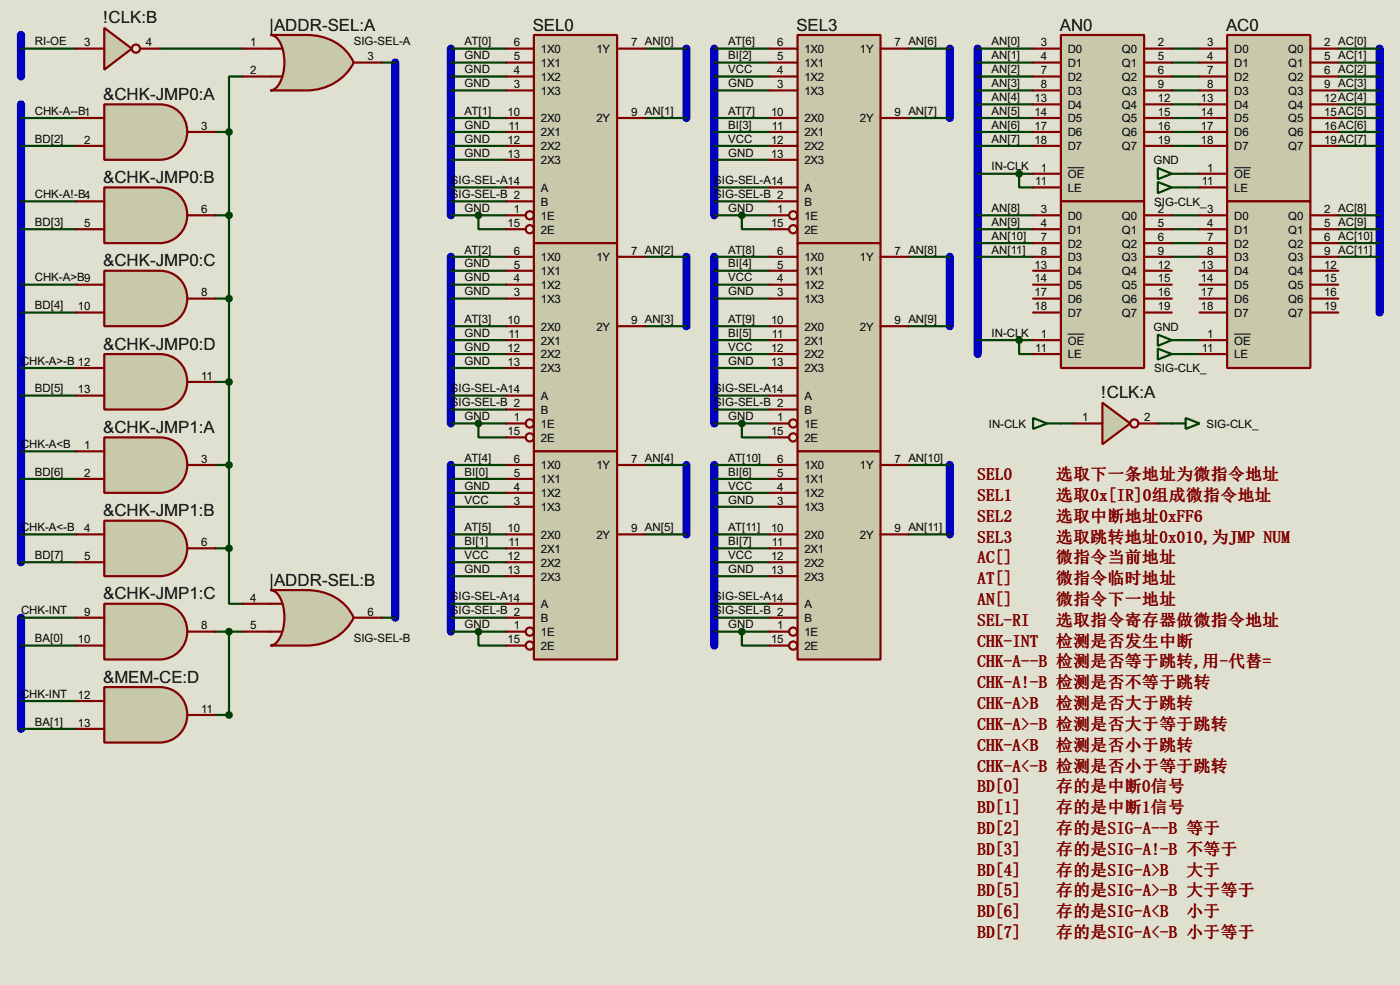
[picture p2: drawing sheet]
<svg xmlns="http://www.w3.org/2000/svg" width="256mm" height="180mm" viewBox="0 0 256 180" stroke-linecap="round" stroke-linejoin="round" font-family="sans-serif">
<path d="M0 0h256.5v180.3h-256.5z" fill="#e0e0d0"/>
<g fill="none" stroke="#0000c0" stroke-width="1.5">
<path d="M3.9 6.4v7.6M3.9 19.1v83.8M72.4 11.5v101.6M82.6 8.9v30.5M125.8 8.9v12.7M130.9 8.9v30.5M174 8.9v12.7M179.1 8.9v55.9M252.8 8.9v48.3M82.6 47v30.5M125.8 47v12.7M130.9 47v30.5"/>
<path d="M174 47v12.7M82.6 85.1v30.5M125.8 85.1v12.7M130.9 85.1v33.1M174 85.1v12.7M3.9 113.1v20.3"/>
</g>
<g fill="none" stroke="#004000" stroke-width=".4">
<path d="M3.9 8.9h10.1M29.3 8.9h15.2M44.5 14h-2.5v10.2M69.9 11.5h2.5M82.6 8.9h10.2M82.6 11.5h10.2M82.6 14h10.2M82.6 16.6h10.2M118.2 8.9h7.6M130.9 8.9h10.1M130.9 11.5h10.1M130.9 14h10.1"/>
<path d="M130.9 16.6h10.1M166.4 8.9h7.6M179.1 8.9h10.2M179.1 11.5h10.2M179.1 14h10.2M179.1 16.6h10.2M179.1 19.1h10.2M214.7 8.9h5.1M214.7 11.5h5.1M214.7 14h5.1M214.7 16.6h5.1M214.7 19.1h5.1"/>
<path d="M245.2 8.9h7.6M245.2 11.5h7.6M245.2 14h7.6M245.2 16.6h7.6M245.2 19.1h7.6M3.9 21.6h10.1M3.9 26.7h10.1M3.9 36.9h10.1M39.4 39.4h2.6M39.4 24.2h2.6M42 24.2v76.2M82.6 21.6h10.2"/>
<path d="M82.6 39.4h10.2M82.6 24.2h10.2M82.6 26.7h10.2M82.6 29.3h10.2M82.6 34.3h10.2M82.6 36.9h10.2M87.7 39.4v2.6h5.1M118.2 21.6h7.6M130.9 21.6h10.1M130.9 39.4h10.1M130.9 24.2h10.1M130.9 26.7h10.1"/>
<path d="M130.9 29.3h10.1M130.9 34.3h10.1M130.9 36.9h10.1M135.9 39.4v2.6h5.1M166.4 21.6h7.6M179.1 21.6h10.2M179.1 39.4h10.2M179.1 24.2h10.2M179.1 26.7h10.2M179.1 31.8h10.2M186.7 31.8v2.5h2.6M214.7 21.6h5.1"/>
<path d="M214.7 39.4h5.1M214.7 24.2h5.1M214.7 26.7h5.1M217.2 34.3h2.6M217.2 31.8h2.6M245.2 21.6h7.6M245.2 39.4h7.6M245.2 24.2h7.6M245.2 26.7h7.6M3.9 52.1h10.1M3.9 42h10.1M3.9 57.2h10.1"/>
<path d="M39.4 54.7h2.6M82.6 47h10.2M82.6 59.7h10.2M82.6 49.6h10.2M82.6 52.1h10.2M82.6 54.7h10.2M118.2 47h7.6M118.2 59.7h7.6M130.9 47h10.1M130.9 59.7h10.1M130.9 49.6h10.1M130.9 52.1h10.1"/>
<path d="M130.9 54.7h10.1M166.4 47h7.6M166.4 59.7h7.6M179.1 47h10.2M179.1 42h10.2M179.1 44.5h10.2M214.7 47h5.1M214.7 42h5.1M214.7 44.5h5.1M245.2 47h7.6M245.2 42h7.6M245.2 44.5h7.6"/>
<path d="M3.9 67.4h10.1M3.9 72.4h10.1M39.4 69.9h2.6M82.6 77.5h10.2M82.6 62.3h10.2M82.6 64.8h10.2M82.6 67.4h10.2M82.6 72.4h10.2M82.6 75h10.2M87.7 77.5v2.6h5.1M130.9 77.5h10.1M130.9 62.3h10.1"/>
<path d="M130.9 64.8h10.1M130.9 67.4h10.1M130.9 72.4h10.1M130.9 75h10.1M135.9 77.5v2.6h5.1M179.1 62.3h10.2M186.7 62.3v2.5h2.6M194.4 77.5h2.5M212.1 77.5h2.6M217.2 62.3h2.6M217.2 64.8h2.6M3.9 97.8h10.1"/>
<path d="M3.9 87.7h10.1M3.9 82.6h10.1M39.4 85.1h2.6M82.6 85.1h10.2M82.6 97.8h10.2M82.6 87.7h10.2M82.6 90.2h10.2M82.6 92.8h10.2M118.2 85.1h7.6M118.2 97.8h7.6M130.9 85.1h10.1M130.9 97.8h10.1"/>
<path d="M130.9 87.7h10.1M130.9 90.2h10.1M130.9 92.8h10.1M166.4 85.1h7.6M166.4 97.8h7.6M3.9 102.9h10.1M3.9 113.1h10.1M3.9 118.2h10.1M39.4 115.6h5.1M39.4 100.4h2.6M42 100.4v10.1h2.5M42 115.6v15.3h-2.6"/>
<path d="M69.9 113.1h2.5M82.6 115.6h10.2M82.6 100.4h10.2M82.6 102.9h10.2M82.6 105.5h10.2M82.6 110.5h10.2M82.6 113.1h10.2M87.7 115.6v2.6h5.1M130.9 115.6h10.1M130.9 100.4h10.1M130.9 102.9h10.1M130.9 105.5h10.1"/>
<path d="M130.9 110.5h10.1M130.9 113.1h10.1M135.9 115.6v2.6h5.1M3.9 128.3h10.1M3.9 133.4h10.1"/>
</g>
<path d="M97.8 6.4h15.3v38.1h-15.3z" fill="#c8c8aa" stroke="#800000" stroke-width=".4"/>
<g fill="none" stroke="#800000" stroke-width=".4">
<path d="M92.8 8.9h5M92.8 11.5h5M92.8 14h5M92.8 16.6h5M113.1 8.9h5.1M92.8 21.6h5M92.8 24.2h5M92.8 26.7h5M92.8 29.3h5M92.8 34.3h5M92.8 36.9h5M92.8 39.4h3.5"/>
<path d="M113.1 21.6h5.1M92.8 42h3.5"/>
<circle cx="97" cy="39.4" r=".75"/>
<circle cx="97" cy="42" r=".75"/>
</g>
<path d="M97.8 44.5h15.3v38.1h-15.3z" fill="#c8c8aa" stroke="#800000" stroke-width=".4"/>
<g fill="none" stroke="#800000" stroke-width=".4">
<path d="M92.8 47h5M92.8 49.6h5M92.8 52.1h5M92.8 54.7h5M92.8 59.7h5M113.1 47h5.1M113.1 59.7h5.1M92.8 62.3h5M92.8 64.8h5M92.8 67.4h5M92.8 72.4h5M92.8 75h5"/>
<path d="M92.8 77.5h3.5M92.8 80.1h3.5"/>
<circle cx="97" cy="77.5" r=".75"/>
<circle cx="97" cy="80.1" r=".75"/>
</g>
<path d="M97.8 82.6h15.3v38.1h-15.3z" fill="#c8c8aa" stroke="#800000" stroke-width=".4"/>
<g fill="none" stroke="#800000" stroke-width=".4">
<path d="M92.8 85.1h5M92.8 87.7h5M92.8 90.2h5M92.8 92.8h5M92.8 97.8h5M113.1 85.1h5.1M113.1 97.8h5.1M92.8 100.4h5M92.8 102.9h5M92.8 105.5h5M92.8 110.5h5M92.8 113.1h5"/>
<path d="M92.8 115.6h3.5M92.8 118.2h3.5"/>
<circle cx="97" cy="115.6" r=".75"/>
<circle cx="97" cy="118.2" r=".75"/>
</g>
<path d="M146.1 6.4h15.2v38.1h-15.2z" fill="#c8c8aa" stroke="#800000" stroke-width=".4"/>
<g fill="none" stroke="#800000" stroke-width=".4">
<path d="M141 8.9h5.1M141 11.5h5.1M141 14h5.1M141 16.6h5.1M161.3 8.9h5.1M141 21.6h5.1M141 24.2h5.1M141 26.7h5.1M141 29.3h5.1M141 34.3h5.1M141 36.9h5.1M141 39.4h3.6"/>
<path d="M161.3 21.6h5.1M141 42h3.6"/>
<circle cx="145.3" cy="39.4" r=".75"/>
<circle cx="145.3" cy="42" r=".75"/>
</g>
<path d="M146.1 44.5h15.2v38.1h-15.2z" fill="#c8c8aa" stroke="#800000" stroke-width=".4"/>
<g fill="none" stroke="#800000" stroke-width=".4">
<path d="M141 47h5.1M141 49.6h5.1M141 52.1h5.1M141 54.7h5.1M141 59.7h5.1M161.3 47h5.1M161.3 59.7h5.1M141 62.3h5.1M141 64.8h5.1M141 67.4h5.1M141 72.4h5.1M141 75h5.1"/>
<path d="M141 77.5h3.6M141 80.1h3.6"/>
<circle cx="145.3" cy="77.5" r=".75"/>
<circle cx="145.3" cy="80.1" r=".75"/>
</g>
<path d="M146.1 82.6h15.2v38.1h-15.2z" fill="#c8c8aa" stroke="#800000" stroke-width=".4"/>
<g fill="none" stroke="#800000" stroke-width=".4">
<path d="M141 85.1h5.1M141 87.7h5.1M141 90.2h5.1M141 92.8h5.1M141 97.8h5.1M161.3 85.1h5.1M161.3 97.8h5.1M141 100.4h5.1M141 102.9h5.1M141 105.5h5.1M141 110.5h5.1M141 113.1h5.1"/>
<path d="M141 115.6h3.6M141 118.2h3.6"/>
<circle cx="145.3" cy="118.2" r=".75"/>
<circle cx="145.3" cy="115.6" r=".75"/>
</g>
<g fill="#004000" stroke="#004000" stroke-width=".4">
<circle cx="87.6" cy="39.4" r=".5"/>
<circle cx="87.6" cy="77.5" r=".5"/>
<circle cx="87.6" cy="115.6" r=".5"/>
<circle cx="135.9" cy="39.4" r=".5"/>
<circle cx="135.9" cy="115.6" r=".5"/>
<circle cx="135.9" cy="77.5" r=".5"/>
</g>
<path d="M194.4 6.4h15.2v30.5h-15.2z" fill="#c8c8aa" stroke="#800000" stroke-width=".4"/>
<g fill="none" stroke="#800000" stroke-width=".4">
<path d="M189.3 8.9h5.1M189.3 11.5h5.1M189.3 14h5.1M189.3 16.6h5.1M189.3 19.1h5.1M209.6 8.9h5.1M209.6 11.5h5.1M209.6 14h5.1M209.6 16.6h5.1M209.6 19.1h5.1M189.3 21.6h5.1M189.3 24.2h5.1"/>
<path d="M189.3 26.7h5.1M189.3 31.8h5.1M189.3 34.3h5.1M209.6 21.6h5.1M209.6 24.2h5.1M209.6 26.7h5.1"/>
</g>
<path d="M195.6 30.7h3.1" fill="none" stroke="#000" stroke-width=".18"/>
<path d="M224.8 6.4h15.3v30.5h-15.3z" fill="#c8c8aa" stroke="#800000" stroke-width=".4"/>
<g fill="none" stroke="#800000" stroke-width=".4">
<path d="M219.8 8.9h5M219.8 11.5h5M219.8 14h5M219.8 16.6h5M219.8 19.1h5M240.1 8.9h5.1M240.1 11.5h5.1M240.1 14h5.1M240.1 16.6h5.1M240.1 19.1h5.1M219.8 21.6h5M219.8 24.2h5"/>
<path d="M219.8 26.7h5M219.8 31.8h5M219.8 34.3h5M240.1 21.6h5.1M240.1 24.2h5.1M240.1 26.7h5.1"/>
</g>
<path d="M226.1 30.7h3.1" fill="none" stroke="#000" stroke-width=".18"/>
<path d="M212.1 30.8l2.6 1-2.6 1zM212.1 33.3l2.6 1-2.6 1.1zM214.7 31.8h2.5M214.7 34.3h2.5" fill="none" stroke="#004000" stroke-width=".4"/>
<path d="M194.4 36.9h15.2v30.5h-15.2z" fill="#c8c8aa" stroke="#800000" stroke-width=".4"/>
<g fill="none" stroke="#800000" stroke-width=".4">
<path d="M189.3 39.4h5.1M209.6 39.4h5.1M189.3 42h5.1M189.3 44.5h5.1M189.3 47h5.1M189.3 49.6h5.1M189.3 52.1h5.1M189.3 54.7h5.1M189.3 57.2h5.1M209.6 42h5.1M209.6 44.5h5.1M209.6 47h5.1"/>
<path d="M209.6 49.6h5.1M209.6 52.1h5.1M209.6 54.7h5.1M209.6 57.2h5.1M189.3 62.3h5.1M189.3 64.8h5.1"/>
</g>
<path d="M195.6 61.2h3.1" fill="none" stroke="#000" stroke-width=".18"/>
<path d="M224.8 36.9h15.3v30.5h-15.3z" fill="#c8c8aa" stroke="#800000" stroke-width=".4"/>
<g fill="none" stroke="#800000" stroke-width=".4">
<path d="M219.8 39.4h5M240.1 39.4h5.1M219.8 42h5M219.8 44.5h5M219.8 47h5M219.8 49.6h5M219.8 52.1h5M219.8 54.7h5M219.8 57.2h5M240.1 42h5.1M240.1 44.5h5.1M240.1 47h5.1"/>
<path d="M240.1 49.6h5.1M240.1 52.1h5.1M240.1 54.7h5.1M240.1 57.2h5.1M219.8 62.3h5M219.8 64.8h5"/>
</g>
<path d="M226.1 61.2h3.1" fill="none" stroke="#000" stroke-width=".18"/>
<path d="M212.1 61.3l2.6 1-2.6 1zM212.1 63.8l2.6 1-2.6 1zM214.7 62.3h2.5M214.7 64.8h2.5" fill="none" stroke="#004000" stroke-width=".4"/>
<g fill="#004000" stroke="#004000" stroke-width=".4">
<circle cx="186.7" cy="62.3" r=".5"/>
<circle cx="186.7" cy="31.8" r=".5"/>
</g>
<path d="M202 73.7l5.1 3.8-5.1 3.8z" fill="#c8c8aa" stroke="#800000" stroke-width=".4"/>
<g fill="none" stroke="#800000" stroke-width=".4">
<path d="M196.9 77.5h5.1M208.6 77.5h3.5"/>
<circle cx="207.8" cy="77.5" r=".75"/>
</g>
<path d="M189.3 76.5l2.5 1-2.5 1zM191.8 77.5h2.6M214.7 77.5h2.5M217.2 76.5l2.6 1-2.6 1z" fill="none" stroke="#004000" stroke-width=".4"/>
<path d="M19.1 19.1h10.2a5.1 5.1 0 0 1 5 5.1 5.1 5.1 0 0 1-5 5.1h-10.2z" fill-rule="evenodd" fill="#c8c8aa" stroke="#800000" stroke-width=".4"/>
<path d="M14 21.6h5.1M14 26.7h5.1M34.3 24.2h5.1" fill="none" stroke="#800000" stroke-width=".4"/>
<path d="M19.1 34.3h10.2a5.1 5.1 0 0 1 5 5.1 5.1 5.1 0 0 1-5 5.1h-10.2z" fill-rule="evenodd" fill="#c8c8aa" stroke="#800000" stroke-width=".4"/>
<path d="M14 36.9h5.1M34.3 39.4h5.1M14 42h5.1" fill="none" stroke="#800000" stroke-width=".4"/>
<path d="M49.6 6.4h6.6a9.2 9.2 0 0 1 8.6 5.1 9.5 9.5 0 0 1-8.6 5.1h-6.6a2.29 2.29 0 0 0 1.7-1.5 8.5 8.5 0 0 0-.4-7.9l-.9-.7z" fill-rule="evenodd" fill="#c8c8aa" stroke="#800000" stroke-width=".4"/>
<path d="M44.5 8.9h7.1M44.5 14h7.1M64.8 11.5h5.1" fill="none" stroke="#800000" stroke-width=".4"/>
<path d="M49.6 108h6.6a9.2 9.2 0 0 1 8.6 5.1 9.5 9.5 0 0 1-8.6 5.1h-6.6a2.29 2.29 0 0 0 1.7-1.5 8.5 8.5 0 0 0-.4-7.9l-.9-.7z" fill-rule="evenodd" fill="#c8c8aa" stroke="#800000" stroke-width=".4"/>
<path d="M44.5 110.5h7.1M44.5 115.6h7.1M64.8 113.1h5.1" fill="none" stroke="#800000" stroke-width=".4"/>
<path d="M19.1 49.6h10.2a5.1 5.1 0 0 1 5 5 5.1 5.1 0 0 1-5 5.1h-10.2z" fill-rule="evenodd" fill="#c8c8aa" stroke="#800000" stroke-width=".4"/>
<path d="M14 52.1h5.1M14 57.2h5.1M34.3 54.7h5.1" fill="none" stroke="#800000" stroke-width=".4"/>
<path d="M19.1 64.8h10.2a5.1 5.1 0 0 1 5 5.1 5.1 5.1 0 0 1-5 5.1h-10.2z" fill-rule="evenodd" fill="#c8c8aa" stroke="#800000" stroke-width=".4"/>
<path d="M14 67.4h5.1M14 72.4h5.1M34.3 69.9h5.1" fill="none" stroke="#800000" stroke-width=".4"/>
<path d="M19.1 80.1h10.2a5.1 5.1 0 0 1 5 5 5.1 5.1 0 0 1-5 5.1h-10.2z" fill-rule="evenodd" fill="#c8c8aa" stroke="#800000" stroke-width=".4"/>
<path d="M14 82.6h5.1M14 87.7h5.1M34.3 85.1h5.1" fill="none" stroke="#800000" stroke-width=".4"/>
<path d="M19.1 95.3h10.2a5.1 5.1 0 0 1 5 5.1 5.1 5.1 0 0 1-5 5.1h-10.2z" fill-rule="evenodd" fill="#c8c8aa" stroke="#800000" stroke-width=".4"/>
<path d="M14 97.8h5.1M14 102.9h5.1M34.3 100.4h5.1" fill="none" stroke="#800000" stroke-width=".4"/>
<path d="M19.1 5.1l5.1 3.8-5.1 3.9z" fill="#c8c8aa" stroke="#800000" stroke-width=".4"/>
<g fill="none" stroke="#800000" stroke-width=".4">
<path d="M14 8.9h5.1M25.7 8.9h3.6"/>
<circle cx="24.9" cy="8.9" r=".75"/>
</g>
<g fill="#004000" stroke="#004000" stroke-width=".4">
<circle cx="41.9" cy="24.2" r=".5"/>
<circle cx="41.9" cy="39.4" r=".5"/>
<circle cx="41.9" cy="54.7" r=".5"/>
<circle cx="41.9" cy="69.9" r=".5"/>
<circle cx="41.9" cy="85.1" r=".5"/>
<circle cx="41.9" cy="100.4" r=".5"/>
</g>
<path d="M19.1 110.5h10.2a5.1 5.1 0 0 1 5 5.1 5.1 5.1 0 0 1-5 5.1h-10.2z" fill-rule="evenodd" fill="#c8c8aa" stroke="#800000" stroke-width=".4"/>
<path d="M14 113.1h5.1M14 118.2h5.1M34.3 115.6h5.1" fill="none" stroke="#800000" stroke-width=".4"/>
<path d="M19.1 125.8h10.2a5.1 5.1 0 0 1 5 5 5.1 5.1 0 0 1-5 5.1h-10.2z" fill-rule="evenodd" fill="#c8c8aa" stroke="#800000" stroke-width=".4"/>
<path d="M14 128.3h5.1M14 133.4h5.1M34.3 130.9h5.1" fill="none" stroke="#800000" stroke-width=".4"/>
<g fill="#004000" stroke="#004000" stroke-width=".4">
<circle cx="41.9" cy="115.6" r=".5"/>
<circle cx="41.9" cy="130.9" r=".5"/>
</g>
<g font-size="3.5">
<text x="18.9" y="4.3">!CLK:B</text>
<text x="49.4" y="5.6">|ADDR-SEL:A</text>
<text x="97.6" y="5.6">SEL0</text>
<text x="145.9" y="5.6">SEL3</text>
<text x="194.2" y="5.6">AN0</text>
<text x="224.6" y="5.6">AC0</text>
<text x="18.9" y="18.3">&amp;CHK-JMP0:A</text>
<text x="18.9" y="33.5">&amp;CHK-JMP0:B</text>
<text x="18.9" y="48.7">&amp;CHK-JMP0:C</text>
<text x="18.9" y="64">&amp;CHK-JMP0:D</text>
<text x="201.8" y="72.9">!CLK:A</text>
<text x="18.9" y="79.3">&amp;CHK-JMP1:A</text>
<text x="18.9" y="94.5">&amp;CHK-JMP1:B</text>
<text x="49.4" y="107.2">|ADDR-SEL:B</text>
<text x="18.9" y="109.7">&amp;CHK-JMP1:C</text>
<text x="18.9" y="125">&amp;MEM-CE:D</text>
</g>
<g font-size="3.1" fill="#800000">
<text x="179" y="87.8">SEL0</text>
<text x="193.4" y="87.8">选取下一条地址为微指令地址</text>
<text x="179" y="91.7">SEL1</text>
<text x="179" y="95.5">SEL2</text>
<text x="193.4" y="91.7">选取0x[IR]0组成微指令地址</text>
<text x="193.4" y="95.5">选取中断地址0xFF6</text>
<text x="179" y="99.3">SEL3</text>
<text x="193.4" y="99.3">选取跳转地址0x010,为JMP NUM</text>
<text x="179" y="103.1">AC[]</text>
<text x="179" y="106.9">AT[]</text>
<text x="193.4" y="103.1">微指令当前地址</text>
<text x="193.4" y="106.9">微指令临时地址</text>
<text x="179" y="110.8">AN[]</text>
<text x="193.4" y="110.8">微指令下一地址</text>
<text x="179" y="114.6">SEL-RI</text>
<text x="179" y="118.4">CHK-INT</text>
<text x="193.4" y="114.6">选取指令寄存器做微指令地址</text>
<text x="193.4" y="118.4">检测是否发生中断</text>
<text x="179" y="122.2">CHK-A--B 检测是否等于跳转,用-代替=</text>
<text x="179" y="126">CHK-A!-B 检测是否不等于跳转</text>
<text x="179" y="129.8">CHK-A&gt;B</text>
<text x="193.4" y="129.8">检测是否大于跳转</text>
<text x="179" y="133.6">CHK-A&gt;-B 检测是否大于等于跳转</text>
<text x="179" y="137.4">CHK-A&lt;B</text>
<text x="193.4" y="137.4">检测是否小于跳转</text>
<text x="179" y="141.2">CHK-A&lt;-B 检测是否小于等于跳转</text>
<text x="179" y="145">BD[0]</text>
<text x="179" y="148.9">BD[1]</text>
<text x="193.4" y="145">存的是中断0信号</text>
<text x="193.4" y="148.9">存的是中断1信号</text>
<text x="179" y="152.7">BD[2]</text>
<text x="193.4" y="152.7">存的是SIG-A--B 等于</text>
<text x="179" y="156.5">BD[3]</text>
<text x="179" y="160.3">BD[4]</text>
<text x="193.4" y="156.5">存的是SIG-A!-B 不等于</text>
<text x="193.4" y="160.3">存的是SIG-A&gt;B</text>
<text x="217.3" y="160.3">大于</text>
<text x="179" y="164.1">BD[5]</text>
<text x="179" y="167.9">BD[6]</text>
<text x="193.4" y="164.1">存的是SIG-A&gt;-B 大于等于</text>
<text x="193.4" y="167.9">存的是SIG-A&lt;B</text>
<text x="217.3" y="167.9">小于</text>
<text x="179" y="171.7">BD[7]</text>
<text x="193.4" y="171.7">存的是SIG-A&lt;-B 小于等于</text>
</g>
<g font-size="2.4">
<text x="6.4" y="8.3">RI-OE</text>
<text x="15.4" y="8.5">3</text>
<text x="26.7" y="8.5">4</text>
<text x="45.9" y="8.5">1</text>
<text x="64.8" y="8.3">SIG-SEL-A</text>
<text x="67.4" y="11.1">3</text>
<text x="85.1" y="8.3">AT[0]</text>
<text x="85.1" y="10.9">GND</text>
<text x="94.2" y="8.5">6</text>
<text x="94.2" y="11.1">5</text>
<text x="99.1" y="9.7">1X0</text>
<text x="109.3" y="9.7">1Y</text>
<text x="115.6" y="8.5">7 AN[0]</text>
<text x="133.4" y="8.3">AT[6]</text>
<text x="133.4" y="10.9">BI[2]</text>
<text x="142.4" y="8.5">6</text>
<text x="142.4" y="11.1">5</text>
<text x="147.4" y="9.7">1X0</text>
<text x="157.5" y="9.7">1Y</text>
<text x="163.9" y="8.5">7 AN[6]</text>
<text x="181.7" y="10.9">AN[1]</text>
<text x="181.7" y="8.3">AN[0]</text>
<text x="190.7" y="8.5">3</text>
<text x="190.7" y="11.1">4</text>
<text x="195.6" y="9.7">D0</text>
<text x="205.5" y="9.7">Q0</text>
<text x="212.1" y="8.5">2</text>
<text x="212.1" y="11.1">5</text>
<text x="221.2" y="8.5">3</text>
<text x="221.2" y="11.1">4</text>
<text x="226.1" y="9.7">D0</text>
<text x="236" y="9.7">Q0</text>
<text x="242.6" y="8.5">2 AC[0]</text>
<text x="242.6" y="11.1">5 AC[1]</text>
<text x="45.9" y="13.6">2</text>
<text x="85.1" y="13.4">GND</text>
<text x="85.1" y="15.9">GND</text>
<text x="94.2" y="13.6">4</text>
<text x="94.2" y="16.2">3</text>
<text x="99.1" y="12.3">1X1</text>
<text x="99.1" y="14.8">1X2</text>
<text x="99.1" y="17.3">1X3</text>
<text x="133.4" y="13.4">VCC</text>
<text x="133.4" y="15.9">GND</text>
<text x="142.4" y="13.6">4</text>
<text x="142.4" y="16.2">3</text>
<text x="147.4" y="12.3">1X1</text>
<text x="147.4" y="14.8">1X2</text>
<text x="147.4" y="17.3">1X3</text>
<text x="181.7" y="13.4">AN[2]</text>
<text x="181.7" y="15.9">AN[3]</text>
<text x="190.7" y="13.6">7</text>
<text x="190.7" y="16.2">8</text>
<text x="195.6" y="12.3">D1</text>
<text x="195.6" y="14.8">D2</text>
<text x="195.6" y="17.3">D3</text>
<text x="205.5" y="12.3">Q1</text>
<text x="205.5" y="14.8">Q2</text>
<text x="205.5" y="17.3">Q3</text>
<text x="212.1" y="13.6">6</text>
<text x="212.1" y="16.2">9</text>
<text x="221.2" y="13.6">7</text>
<text x="221.2" y="16.2">8</text>
<text x="226.1" y="12.3">D1</text>
<text x="226.1" y="14.8">D2</text>
<text x="226.1" y="17.3">D3</text>
<text x="236" y="12.3">Q1</text>
<text x="236" y="14.8">Q2</text>
<text x="236" y="17.3">Q3</text>
<text x="242.6" y="13.6">6 AC[2]</text>
<text x="242.6" y="16.2">9 AC[3]</text>
<text x="6.4" y="21">CHK-A--B1</text>
<text x="36.9" y="23.8">3</text>
<text x="85.1" y="21">AT[1]</text>
<text x="85.1" y="23.6">GND</text>
<text x="93" y="21.2">10</text>
<text x="93.2" y="23.8">11</text>
<text x="99.1" y="22.4">2X0</text>
<text x="109.3" y="22.4">2Y</text>
<text x="115.6" y="21.2">9 AN[1]</text>
<text x="133.4" y="21">AT[7]</text>
<text x="133.4" y="23.6">BI[3]</text>
<text x="141.3" y="21.2">10</text>
<text x="141.4" y="23.8">11</text>
<text x="147.4" y="22.4">2X0</text>
<text x="157.5" y="22.4">2Y</text>
<text x="163.9" y="21.2">9 AN[7]</text>
<text x="181.7" y="18.5">AN[4]</text>
<text x="181.7" y="21">AN[5]</text>
<text x="181.7" y="23.6">AN[6]</text>
<text x="189.5" y="18.7">13</text>
<text x="189.5" y="21.2">14</text>
<text x="189.5" y="23.8">17</text>
<text x="195.6" y="19.9">D4</text>
<text x="195.6" y="22.4">D5</text>
<text x="205.5" y="19.9">Q4</text>
<text x="205.5" y="22.4">Q5</text>
<text x="212.1" y="18.7">12</text>
<text x="212.1" y="21.2">15</text>
<text x="212.1" y="23.8">16</text>
<text x="220" y="18.7">13</text>
<text x="220" y="21.2">14</text>
<text x="220" y="23.8">17</text>
<text x="226.1" y="19.9">D4</text>
<text x="226.1" y="22.4">D5</text>
<text x="236" y="19.9">Q4</text>
<text x="236" y="22.4">Q5</text>
<text x="242.6" y="18.7">12AC[4]</text>
<text x="242.6" y="21.2">15AC[5]</text>
<text x="242.6" y="23.8">16AC[6]</text>
<text x="6.4" y="26.1">BD[2]</text>
<text x="15.4" y="26.3">2</text>
<text x="85.1" y="26.1">GND</text>
<text x="85.1" y="28.6">GND</text>
<text x="93" y="26.3">12</text>
<text x="93" y="28.9">13</text>
<text x="99.1" y="25">2X1</text>
<text x="99.1" y="27.5">2X2</text>
<text x="133.4" y="26.1">VCC</text>
<text x="133.4" y="28.6">GND</text>
<text x="141.3" y="26.3">12</text>
<text x="141.3" y="28.9">13</text>
<text x="147.4" y="25">2X1</text>
<text x="147.4" y="27.5">2X2</text>
<text x="181.7" y="26.1">AN[7]</text>
<text x="189.5" y="26.3">18</text>
<text x="195.6" y="25">D6</text>
<text x="195.6" y="27.5">D7</text>
<text x="205.5" y="25">Q6</text>
<text x="205.5" y="27.5">Q7</text>
<text x="212.1" y="26.3">19</text>
<text x="220" y="26.3">18</text>
<text x="226.1" y="25">D6</text>
<text x="226.1" y="27.5">D7</text>
<text x="236" y="25">Q6</text>
<text x="236" y="27.5">Q7</text>
<text x="242.6" y="26.3">19AC[7]</text>
<text x="82.6" y="33.7">SIG-SEL-A14</text>
<text x="99.1" y="30">2X3</text>
<text x="99.1" y="35.1">A</text>
<text x="130.9" y="33.7">SIG-SEL-A14</text>
<text x="147.4" y="30">2X3</text>
<text x="147.4" y="35.1">A</text>
<text x="181.7" y="31.2">IN-CLK</text>
<text x="189.7" y="33.9">11</text>
<text x="190.7" y="31.4">1</text>
<text x="195.6" y="32.6">OE</text>
<text x="195.6" y="35.1">LE</text>
<text x="211.3" y="30">GND</text>
<text x="220.2" y="33.9">11</text>
<text x="221.2" y="31.4">1</text>
<text x="226.1" y="32.6">OE</text>
<text x="226.1" y="35.1">LE</text>
<text x="6.4" y="36.3">CHK-A!-B4</text>
<text x="6.4" y="41.3">BD[3]</text>
<text x="15.4" y="41.6">5</text>
<text x="36.9" y="39">6</text>
<text x="82.6" y="36.3">SIG-SEL-B 2</text>
<text x="85.1" y="38.8">GND</text>
<text x="93" y="41.6">15</text>
<text x="94.2" y="39">1</text>
<text x="99.1" y="37.7">B</text>
<text x="99.1" y="40.2">1E</text>
<text x="130.9" y="36.3">SIG-SEL-B 2</text>
<text x="133.4" y="38.8">GND</text>
<text x="141.3" y="41.6">15</text>
<text x="142.4" y="39">1</text>
<text x="147.4" y="37.7">B</text>
<text x="147.4" y="40.2">1E</text>
<text x="181.7" y="41.3">AN[9]</text>
<text x="181.7" y="38.8">AN[8]</text>
<text x="190.7" y="39">3</text>
<text x="190.7" y="41.6">4</text>
<text x="195.6" y="40.2">D0</text>
<text x="205.5" y="40.2">Q0</text>
<text x="211.5" y="37.7">SIG-CLK_</text>
<text x="212.1" y="39">2</text>
<text x="212.1" y="41.6">5</text>
<text x="221.2" y="39">3</text>
<text x="221.2" y="41.6">4</text>
<text x="226.1" y="40.2">D0</text>
<text x="236" y="40.2">Q0</text>
<text x="242.6" y="39">2 AC[8]</text>
<text x="242.6" y="41.6">5 AC[9]</text>
<text x="85.1" y="46.4">AT[2]</text>
<text x="94.2" y="46.6">6</text>
<text x="99.1" y="42.7">2E</text>
<text x="99.1" y="47.8">1X0</text>
<text x="109.3" y="47.8">1Y</text>
<text x="115.6" y="46.6">7 AN[2]</text>
<text x="133.4" y="46.4">AT[8]</text>
<text x="142.4" y="46.6">6</text>
<text x="147.4" y="42.7">2E</text>
<text x="147.4" y="47.8">1X0</text>
<text x="157.5" y="47.8">1Y</text>
<text x="163.9" y="46.6">7 AN[8]</text>
<text x="181.7" y="43.9">AN[10]</text>
<text x="181.7" y="46.4">AN[11]</text>
<text x="190.7" y="44.1">7</text>
<text x="190.7" y="46.6">8</text>
<text x="195.6" y="42.7">D1</text>
<text x="195.6" y="45.3">D2</text>
<text x="195.6" y="47.8">D3</text>
<text x="205.5" y="42.7">Q1</text>
<text x="205.5" y="45.3">Q2</text>
<text x="205.5" y="47.8">Q3</text>
<text x="212.1" y="44.1">6</text>
<text x="212.1" y="46.6">9</text>
<text x="221.2" y="44.1">7</text>
<text x="221.2" y="46.6">8</text>
<text x="226.1" y="42.7">D1</text>
<text x="226.1" y="45.3">D2</text>
<text x="226.1" y="47.8">D3</text>
<text x="236" y="42.7">Q1</text>
<text x="236" y="45.3">Q2</text>
<text x="236" y="47.8">Q3</text>
<text x="242.6" y="44.1">6 AC[10]</text>
<text x="242.6" y="46.6">9 AC[11]</text>
<text x="6.4" y="51.5">CHK-A&gt;B9</text>
<text x="85.1" y="49">GND</text>
<text x="85.1" y="51.5">GND</text>
<text x="94.2" y="49.2">5</text>
<text x="94.2" y="51.7">4</text>
<text x="99.1" y="50.4">1X1</text>
<text x="99.1" y="52.9">1X2</text>
<text x="133.4" y="49">BI[4]</text>
<text x="133.4" y="51.5">VCC</text>
<text x="142.4" y="49.2">5</text>
<text x="142.4" y="51.7">4</text>
<text x="147.4" y="50.4">1X1</text>
<text x="147.4" y="52.9">1X2</text>
<text x="189.5" y="49.2">13</text>
<text x="189.5" y="51.7">14</text>
<text x="195.6" y="50.4">D4</text>
<text x="195.6" y="52.9">D5</text>
<text x="205.5" y="50.4">Q4</text>
<text x="205.5" y="52.9">Q5</text>
<text x="212.1" y="49.2">12</text>
<text x="212.1" y="51.7">15</text>
<text x="220" y="49.2">13</text>
<text x="220" y="51.7">14</text>
<text x="226.1" y="50.4">D4</text>
<text x="226.1" y="52.9">D5</text>
<text x="236" y="50.4">Q4</text>
<text x="236" y="52.9">Q5</text>
<text x="242.6" y="49.2">12</text>
<text x="242.6" y="51.7">15</text>
<text x="6.4" y="56.6">BD[4]</text>
<text x="14.3" y="56.8">10</text>
<text x="36.9" y="54.3">8</text>
<text x="85.1" y="54">GND</text>
<text x="85.1" y="59.1">AT[3]</text>
<text x="93" y="59.3">10</text>
<text x="94.2" y="54.3">3</text>
<text x="99.1" y="55.4">1X3</text>
<text x="115.6" y="59.3">9 AN[3]</text>
<text x="133.4" y="54">GND</text>
<text x="133.4" y="59.1">AT[9]</text>
<text x="141.3" y="59.3">10</text>
<text x="142.4" y="54.3">3</text>
<text x="147.4" y="55.4">1X3</text>
<text x="163.9" y="59.3">9 AN[9]</text>
<text x="189.5" y="54.3">17</text>
<text x="189.5" y="56.8">18</text>
<text x="195.6" y="55.4">D6</text>
<text x="195.6" y="58">D7</text>
<text x="205.5" y="55.4">Q6</text>
<text x="205.5" y="58">Q7</text>
<text x="212.1" y="54.3">16</text>
<text x="212.1" y="56.8">19</text>
<text x="220" y="54.3">17</text>
<text x="220" y="56.8">18</text>
<text x="226.1" y="55.4">D6</text>
<text x="226.1" y="58">D7</text>
<text x="236" y="55.4">Q6</text>
<text x="236" y="58">Q7</text>
<text x="242.6" y="54.3">16</text>
<text x="242.6" y="56.8">19</text>
<text x="85.1" y="61.7">GND</text>
<text x="85.1" y="64.2">GND</text>
<text x="93" y="64.4">12</text>
<text x="93.2" y="61.9">11</text>
<text x="99.1" y="60.5">2X0</text>
<text x="99.1" y="63.1">2X1</text>
<text x="99.1" y="65.6">2X2</text>
<text x="109.3" y="60.5">2Y</text>
<text x="133.4" y="61.7">BI[5]</text>
<text x="133.4" y="64.2">VCC</text>
<text x="141.3" y="64.4">12</text>
<text x="141.4" y="61.9">11</text>
<text x="147.4" y="60.5">2X0</text>
<text x="147.4" y="63.1">2X1</text>
<text x="147.4" y="65.6">2X2</text>
<text x="157.5" y="60.5">2Y</text>
<text x="181.7" y="61.7">IN-CLK</text>
<text x="189.7" y="64.4">11</text>
<text x="190.7" y="61.9">1</text>
<text x="195.6" y="63.1">OE</text>
<text x="195.6" y="65.6">LE</text>
<text x="211.3" y="60.5">GND</text>
<text x="220.2" y="64.4">11</text>
<text x="221.2" y="61.9">1</text>
<text x="226.1" y="63.1">OE</text>
<text x="226.1" y="65.6">LE</text>
<text x="3.9" y="66.7">CHK-A&gt;-B 12</text>
<text x="6.4" y="71.8">BD[5]</text>
<text x="14.3" y="72">13</text>
<text x="36.9" y="69.5">11</text>
<text x="82.6" y="71.8">SIG-SEL-A14</text>
<text x="85.1" y="66.7">GND</text>
<text x="93" y="67">13</text>
<text x="99.1" y="68.1">2X3</text>
<text x="130.9" y="71.8">SIG-SEL-A14</text>
<text x="133.4" y="66.7">GND</text>
<text x="141.3" y="67">13</text>
<text x="147.4" y="68.1">2X3</text>
<text x="211.5" y="68.1">SIG-CLK_</text>
<text x="82.6" y="74.4">SIG-SEL-B 2</text>
<text x="85.1" y="76.9">GND</text>
<text x="94.2" y="77.1">1</text>
<text x="99.1" y="73.2">A</text>
<text x="99.1" y="75.8">B</text>
<text x="130.9" y="74.4">SIG-SEL-B 2</text>
<text x="133.4" y="76.9">GND</text>
<text x="142.4" y="77.1">1</text>
<text x="147.4" y="73.2">A</text>
<text x="147.4" y="75.8">B</text>
<text x="198.3" y="77.1">1</text>
<text x="209.6" y="77.1">2</text>
<text x="3.9" y="82">CHK-A&lt;B</text>
<text x="15.4" y="82.2">1</text>
<text x="93" y="79.7">15</text>
<text x="99.1" y="78.3">1E</text>
<text x="99.1" y="80.8">2E</text>
<text x="141.3" y="79.7">15</text>
<text x="147.4" y="78.3">1E</text>
<text x="147.4" y="80.8">2E</text>
<text x="181.2" y="78.3">IN-CLK</text>
<text x="221" y="78.3">SIG-CLK_</text>
<text x="6.4" y="87.1">BD[6]</text>
<text x="15.4" y="87.3">2</text>
<text x="36.9" y="84.7">3</text>
<text x="85.1" y="84.5">AT[4]</text>
<text x="85.1" y="87.1">BI[0]</text>
<text x="85.1" y="89.6">GND</text>
<text x="94.2" y="84.7">6</text>
<text x="94.2" y="87.3">5</text>
<text x="94.2" y="89.8">4</text>
<text x="99.1" y="85.9">1X0</text>
<text x="99.1" y="88.5">1X1</text>
<text x="109.3" y="85.9">1Y</text>
<text x="115.6" y="84.7">7 AN[4]</text>
<text x="133.4" y="84.5">AT[10]</text>
<text x="133.4" y="87.1">BI[6]</text>
<text x="133.4" y="89.6">VCC</text>
<text x="142.4" y="84.7">6</text>
<text x="142.4" y="87.3">5</text>
<text x="142.4" y="89.8">4</text>
<text x="147.4" y="85.9">1X0</text>
<text x="147.4" y="88.5">1X1</text>
<text x="157.5" y="85.9">1Y</text>
<text x="163.9" y="84.7">7 AN[10]</text>
<text x="85.1" y="92.2">VCC</text>
<text x="94.2" y="92.4">3</text>
<text x="99.1" y="91">1X2</text>
<text x="99.1" y="93.6">1X3</text>
<text x="133.4" y="92.2">GND</text>
<text x="142.4" y="92.4">3</text>
<text x="147.4" y="91">1X2</text>
<text x="147.4" y="93.6">1X3</text>
<text x="3.9" y="97.2">CHK-A&lt;-B</text>
<text x="15.4" y="97.4">4</text>
<text x="36.9" y="100">6</text>
<text x="85.1" y="97.2">AT[5]</text>
<text x="85.1" y="99.8">BI[1]</text>
<text x="93" y="97.4">10</text>
<text x="93.2" y="100">11</text>
<text x="99.1" y="98.6">2X0</text>
<text x="99.1" y="101.2">2X1</text>
<text x="109.3" y="98.6">2Y</text>
<text x="115.6" y="97.4">9 AN[5]</text>
<text x="133.4" y="97.2">AT[11]</text>
<text x="133.4" y="99.8">BI[7]</text>
<text x="141.3" y="97.4">10</text>
<text x="141.4" y="100">11</text>
<text x="147.4" y="98.6">2X0</text>
<text x="147.4" y="101.2">2X1</text>
<text x="157.5" y="98.6">2Y</text>
<text x="163.9" y="97.4">9 AN[11]</text>
<text x="6.4" y="102.3">BD[7]</text>
<text x="15.4" y="102.5">5</text>
<text x="85.1" y="102.3">VCC</text>
<text x="85.1" y="104.9">GND</text>
<text x="93" y="102.5">12</text>
<text x="93" y="105.1">13</text>
<text x="99.1" y="103.7">2X2</text>
<text x="99.1" y="106.3">2X3</text>
<text x="133.4" y="102.3">VCC</text>
<text x="133.4" y="104.9">GND</text>
<text x="141.3" y="102.5">12</text>
<text x="141.3" y="105.1">13</text>
<text x="147.4" y="103.7">2X2</text>
<text x="147.4" y="106.3">2X3</text>
<text x="3.9" y="112.5">CHK-INT</text>
<text x="15.4" y="112.7">9</text>
<text x="45.9" y="110.1">4</text>
<text x="67.4" y="112.7">6</text>
<text x="82.6" y="109.9">SIG-SEL-A14</text>
<text x="82.6" y="112.5">SIG-SEL-B 2</text>
<text x="99.1" y="111.3">A</text>
<text x="99.1" y="113.9">B</text>
<text x="130.9" y="109.9">SIG-SEL-A14</text>
<text x="130.9" y="112.5">SIG-SEL-B 2</text>
<text x="147.4" y="111.3">A</text>
<text x="147.4" y="113.9">B</text>
<text x="6.4" y="117.6">BA[0]</text>
<text x="14.3" y="117.8">10</text>
<text x="36.9" y="115.2">8</text>
<text x="45.9" y="115.2">5</text>
<text x="64.8" y="117.6">SIG-SEL-B</text>
<text x="85.1" y="115">GND</text>
<text x="93" y="117.8">15</text>
<text x="94.2" y="115.2">1</text>
<text x="99.1" y="116.4">1E</text>
<text x="99.1" y="119">2E</text>
<text x="133.4" y="115">GND</text>
<text x="141.3" y="117.8">15</text>
<text x="142.4" y="115.2">1</text>
<text x="147.4" y="116.4">1E</text>
<text x="147.4" y="119">2E</text>
<text x="3.9" y="127.7">CHK-INT</text>
<text x="14.3" y="127.9">12</text>
<text x="36.9" y="130.5">11</text>
<text x="6.4" y="132.8">BA[1]</text>
<text x="14.3" y="133">13</text>
</g>
</svg>
